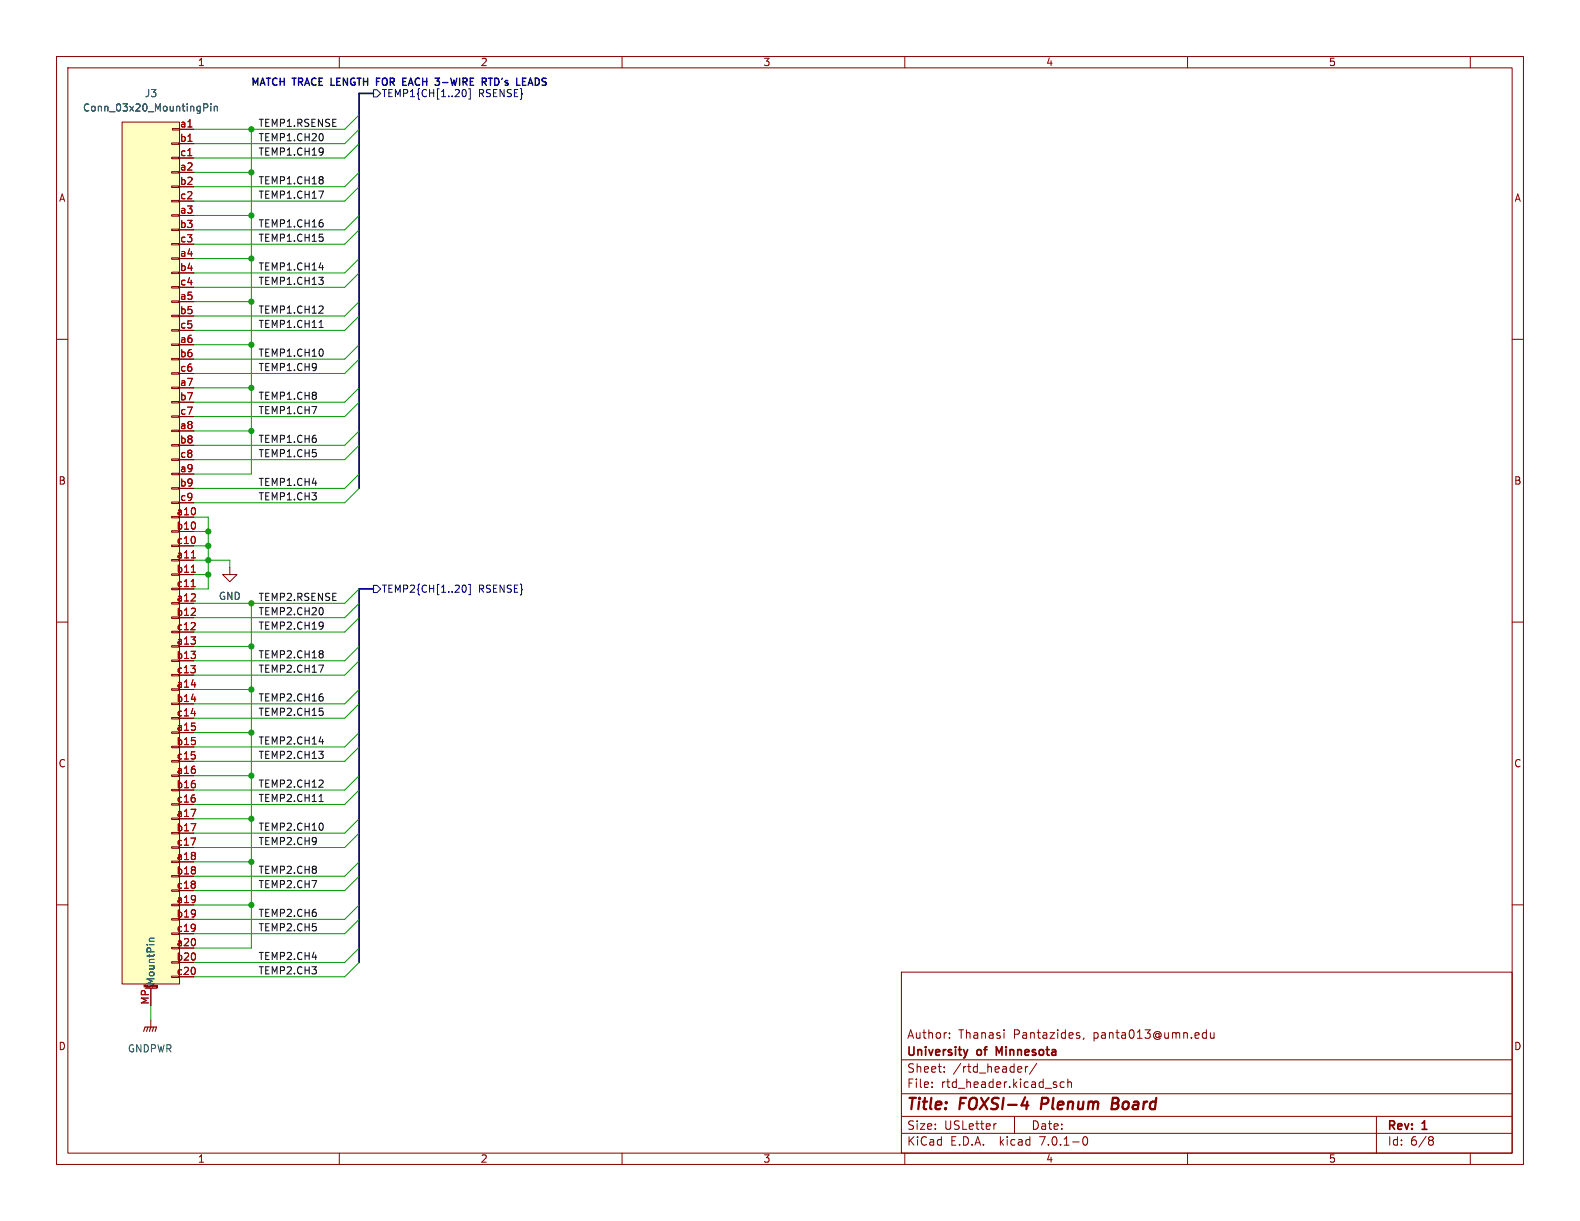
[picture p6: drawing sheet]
<svg xmlns="http://www.w3.org/2000/svg" width="279mm" height="216mm" viewBox="0 0 279 216" stroke-linecap="round" stroke-linejoin="round" font-family="sans-serif">
<g fill="none" stroke="#840000" stroke-width=".18">
<path d="M10 10h259.4v195.9h-259.4zM12 12h255.4v191.9h-255.4zM60 10v2M110 10v2M160 10v2M210 10v2M260 10v2M21.6 21.6h10.1v152.4h-10.1zM30.4 38h1.2v.2h-1.2zM30.4 35.4h1.2v.3h-1.2zM30.4 32.9h1.2v.2h-1.2zM30.4 30.4h1.2v.2h-1.2z"/>
<path d="M30.4 27.8h1.2v.3h-1.2zM30.4 25.3h1.2v.2h-1.2zM30.5 22.7h1.2v.3h-1.2zM31.7 30.5h2.6M31.7 33h2.6M31.7 27.9h2.6M31.7 35.6h2.6M31.7 22.9h2.6M31.7 25.4h2.6M10 60h2M30.4 58.3h1.2v.2h-1.2zM30.4 55.8h1.2v.2h-1.2z"/>
<path d="M30.4 53.2h1.2v.3h-1.2zM30.4 50.7h1.2v.2h-1.2zM30.4 48.1h1.2v.3h-1.2zM30.4 45.6h1.2v.2h-1.2zM30.4 43.1h1.2v.2h-1.2zM30.4 40.5h1.2v.3h-1.2zM31.7 53.3h2.6M31.7 55.9h2.6M31.7 43.2h2.6M31.7 50.8h2.6M31.7 58.4h2.6M267.4 60h2"/>
<path d="M30.4 78.6h1.2v.3h-1.2zM30.4 76.1h1.2v.2h-1.2zM30.4 73.5h1.2v.3h-1.2zM30.4 71h1.2v.2h-1.2zM30.4 68.5h1.2v.2h-1.2zM30.4 65.9h1.2v.3h-1.2zM30.4 63.4h1.2v.2h-1.2zM30.4 60.8h1.2v.3h-1.2zM31.7 66h2.6M31.7 73.7h2.6M30.4 98.9h1.2v.3h-1.2zM30.4 96.4h1.2v.2h-1.2z"/>
<path d="M30.4 93.9h1.2v.2h-1.2zM30.4 91.3h1.2v.3h-1.2zM30.4 88.8h1.2v.2h-1.2zM30.4 86.2h1.2v.3h-1.2zM30.4 83.7h1.2v.2h-1.2zM30.4 81.2h1.2v.2h-1.2zM31.7 83.8h2.6M31.7 86.4h2.6M31.7 81.3h2.6M31.7 88.9h2.6M10 110h2M30.4 119.3h1.2v.2h-1.2z"/>
<path d="M30.4 116.7h1.2v.3h-1.2zM30.4 114.2h1.2v.2h-1.2zM30.4 111.6h1.2v.3h-1.2zM30.4 109.1h1.2v.2h-1.2zM30.4 106.6h1.2v.2h-1.2zM30.4 104h1.2v.3h-1.2zM30.4 101.5h1.2v.2h-1.2zM40.6 100.3v1.3h1.3l-1.3 1.3-1.2-1.3h1.2M267.4 110h2M30.4 139.6h1.2v.2h-1.2zM30.4 137h1.2v.3h-1.2zM30.4 134.5h1.2v.2h-1.2z"/>
<path d="M30.4 132h1.2v.2h-1.2zM30.4 129.4h1.2v.3h-1.2zM30.4 126.9h1.2v.2h-1.2zM30.4 124.3h1.2v.3h-1.2zM30.4 121.8h1.2v.2h-1.2zM10 160h2M30.4 159.9h1.2v.2h-1.2zM30.4 157.4h1.2v.2h-1.2zM30.4 154.8h1.2v.3h-1.2zM30.4 152.3h1.2v.2h-1.2zM30.4 149.7h1.2v.3h-1.2zM30.4 147.2h1.2v.2h-1.2z"/>
<path d="M30.4 144.7h1.2v.2h-1.2zM30.4 142.1h1.2v.3h-1.2zM267.4 160h2M25.6 174.4l-.1-.2v.3M25.7 174.8h2M26.7 174.8v3M30.4 172.6h1.2v.2h-1.2zM30.4 170.1h1.2v.2h-1.2zM30.4 167.5h1.2v.3h-1.2zM30.4 165h1.2v.2h-1.2zM30.4 162.4h1.2v.3h-1.2zM159.4 171.9h108v32h-108z"/>
<path d="M26.7 180.3v1.3M159.4 197.4h108M159.4 193.4h108M159.4 187.4h108M164.8 192.2v.1M164.8 191.4v.1M167 189.5v.1M167 188.7v.1M167.9 183.5v.1M167.9 182.7v.1M176.2 198.7l-.3 .1M177.5 182.1v.1"/>
<path d="M177.5 182.6v1M179.4 197.4v3M180.5 188.6l.2 .4-.7 .1M180.6 189.5l-.1 .1M181.3 188.6v1M181.8 188.6l-.3 .1-.2 .2M183.3 188l-1.3 2M188.2 191.4l-.4-.1-.3 .3v.4l.1 .2h.6M188.8 191.4l.2-.1 .4 .1 .1 .9M188.8 190.8v1.5M190.5 183.1l.4 .1 .1 .2-.2 .2h-.3M190.5 182.6l.4 .1"/>
<path d="M191.7 183.5l-.2 .3M212.9 182.6l.4 .1M213.3 183.5l-.4 .1M213.3 182.1v1.5M214 182.6l.1 .9 .4 .1 .2-.1M214.7 182.6v1M243.4 197.4v6.5M60 203.9v2M110 203.9v2M159.4 200.4h108M160 203.9v2M191.6 201.1l.2-.1a.81 .81 0 0 1 .6 .6 .81 .81 0 0 1-.3 .8l-.1 .1a.81 .81 0 0 1-.4-1.4z"/>
<path d="M210 203.9v2M252.9 201l.4 .1 .2 .2-.3 .3M252.9 201.6h.3M253.2 201.6l.2 .2 .1 .4-.2 .2-.4 .1M260 203.9v2"/>
</g>
<path d="M180.6 195.5h1.3M196.7 195.1h.7M197.5 194.1h-.7l-.2 2h.7" fill="none" stroke="#840000" stroke-width=".4"/>
<path d="M25.4 182.4l.3-.8h2l-.3 .8M26.2 181.6l-.3 .8M26.7 181.6l-.3 .8M27.2 181.6l-.3 .8" fill="none" stroke="#840000" stroke-width=".2"/>
<path d="M21.6 21.6h10.1v152.4h-10.1z" fill="#ffffc2" stroke="#ffffc2" stroke-width=".18"/>
<path d="M33.8 98.7h.8M33.8 103.7h.7M33.8 101.2h.8" fill="none" stroke="#a90000" stroke-width=".18"/>
<path d="M36 19h.6l.1-.2v-.3l-.7-.1v1.2M37.3 18.4v.1M37.3 18.8v.8M37.9 18.8v.8M37.9 18.9l.2-.1 .3 .1v.7M27.3 165.9l-.8 .1v.4" fill="none" stroke="#006464" stroke-width=".18"/>
<path d="M66 15.9h.7l.6 .6-.6 .6h-.7zM82.3 15.9a.75 .75 0 0 1-.3 1.2l-.1-.1M83.2 15.7v1.8h-.3M66 103.5h.7l.6 .6-.6 .7h-.7zM81.9 103.5h.1a.68 .68 0 0 1 .5 .6 .68 .68 0 0 1-.5 .6h-.1M82.9 103.3h.3v1.9h-.3" fill="none" stroke="#000084" stroke-width=".18"/>
<path d="M56.4 33.8h.8l-.5 1.3M56.4 57.9h.7M56.4 47.3h.8M56.4 117.6h.8l-.5 1.3M56.4 131.2h.8M56.4 141.7h.7" fill="none" stroke="#0f0f0f" stroke-width=".18"/>
<path d="M71.2 15.1h.6M71.2 13.8h.6M85.3 13.8h.5l.2 .3-.1 .3-.6 .1M85.6 14.5l.4 .6M86.4 13.8h.7M86.7 13.8v1.3M92.4 15.1h.6M92.4 13.8h.6" fill="none" stroke="#0000c2" stroke-width=".25"/>
<path d="M66 16.5h-2.5v69.9M66 104.1h-2.5v66.1" fill="none" stroke="#000084" stroke-width=".3"/>
<g fill="none" stroke="#009600" stroke-width=".18">
<path d="M34.3 30.5h10.1M34.3 38.1h10.1M44.4 22.9v60.9h-10.1M63.5 20.3l-2.5 2.6h-26.7M63.5 38.1l-2.5 2.5h-26.7M63.5 30.5l-2.5 2.5h-26.7M63.5 25.4l-2.5 2.5h-26.7M63.5 33l-2.5 2.6h-26.7M63.5 22.9l-2.5 2.5h-26.7M34.3 53.3h10.1M34.3 45.7h10.1M63.5 45.7l-2.5 2.6h-26.7"/>
<path d="M63.5 55.9l-2.5 2.5h-26.7M63.5 48.3l-2.5 2.5h-26.7M63.5 53.3l-2.5 2.6h-26.7M63.5 40.6l-2.5 2.6h-26.7M34.3 68.6h10.1M34.3 61h10.1M34.3 76.2h10.1M63.5 61l-2.5 2.5h-26.7M63.5 68.6l-2.5 2.5h-26.7M63.5 63.5l-2.5 2.5h-26.7M63.5 71.1l-2.5 2.6h-26.7M63.5 76.2l-2.5 2.5h-26.7"/>
<path d="M63.5 78.7l-2.5 2.6h-26.7M34.3 91.4h2.5v12.7h-2.5M34.3 99.1h6.3v1.2M34.3 94h2.5M34.3 96.5h2.5M63.5 83.8l-2.5 2.6h-26.7M63.5 86.4l-2.5 2.5h-26.7M34.3 114.3h10.1M34.3 101.6h2.5M44.4 106.7v60.9h-10.1M63.5 104.1l-2.5 2.6h-26.7M63.5 109.2l-2.5 2.6h-26.7"/>
<path d="M63.5 106.7l-2.5 2.5h-26.7M63.5 114.3l-2.5 2.5h-26.7M63.5 116.8l-2.5 2.6h-26.7M34.3 121.9h10.1M34.3 129.5h10.1M34.3 137.2h10.1M63.5 124.5l-2.5 2.5h-26.7M63.5 121.9l-2.5 2.6h-26.7M63.5 129.5l-2.5 2.6h-26.7M63.5 132.1l-2.5 2.5h-26.7M63.5 137.2l-2.5 2.5h-26.7M63.5 139.7l-2.5 2.5h-26.7"/>
<path d="M34.3 152.4h10.1M34.3 144.8h10.1M63.5 154.9l-2.5 2.6h-26.7M63.5 147.3l-2.5 2.6h-26.7M63.5 152.4l-2.5 2.5h-26.7M63.5 144.8l-2.5 2.5h-26.7M26.7 177.8v2.5M34.3 160h10.1M63.5 160l-2.5 2.6h-26.7M63.5 167.6l-2.5 2.6h-26.7M63.5 162.6l-2.5 2.5h-26.7M63.5 170.2l-2.5 2.5h-26.7"/>
</g>
<g fill="#009600" stroke="#009600" stroke-width=".18">
<circle cx="44.4" cy="30.5" r=".46"/>
<circle cx="44.4" cy="22.9" r=".46"/>
<circle cx="44.4" cy="53.3" r=".46"/>
<circle cx="44.4" cy="45.7" r=".46"/>
<circle cx="44.4" cy="38.1" r=".46"/>
<circle cx="36.8" cy="101.6" r=".46"/>
<circle cx="44.4" cy="106.7" r=".46"/>
<circle cx="36.8" cy="94" r=".46"/>
<circle cx="36.8" cy="96.5" r=".46"/>
<circle cx="44.4" cy="152.4" r=".46"/>
<circle cx="44.4" cy="160" r=".46"/>
<circle cx="44.4" cy="61" r=".46"/>
<circle cx="44.4" cy="68.6" r=".46"/>
<circle cx="44.4" cy="121.9" r=".46"/>
<circle cx="44.4" cy="114.3" r=".46"/>
<circle cx="44.4" cy="129.5" r=".46"/>
<circle cx="36.8" cy="99.1" r=".46"/>
<circle cx="44.4" cy="76.2" r=".46"/>
<circle cx="44.4" cy="144.8" r=".46"/>
<circle cx="44.4" cy="137.2" r=".46"/>
</g>
<g font-size="2.8" fill="#840000">
<text x="160.4" y="196.7">Title:</text>
<text x="169.8" y="196.7">FOXSI-4</text>
<text x="184.8" y="196.7">Plenum</text>
<text x="197.9" y="196.7">Board</text>
</g>
<g font-size="2.1" fill="#840000">
<text x="160.4" y="183.8">Author:</text>
<text x="169.5" y="183.8">Thanasi</text>
<text x="179.2" y="183.8">Pantazides,</text>
<text x="193.4" y="183.8">panta013@umn.edu</text>
<text x="160.4" y="189.8">Sheet:</text>
<text x="160.4" y="187">University</text>
<text x="168.6" y="189.8">/rtd_header/</text>
<text x="172.9" y="187">of</text>
<text x="176.7" y="187">Minnesota</text>
<text x="160.4" y="192.5">File:</text>
<text x="166.4" y="192.5">rtd_header.kicad_sch</text>
<text x="160.4" y="202.7">KiCad</text>
<text x="160.4" y="199.9">Size:</text>
<text x="167" y="199.9">USLetter</text>
<text x="168.1" y="202.7">E.D.A.</text>
<text x="176.8" y="202.7">kicad</text>
<text x="182.4" y="199.9">Date:</text>
<text x="183.9" y="202.7">7.0.1-0</text>
<text x="245.4" y="200.1">Rev:</text>
<text x="245.4" y="202.7">Id:</text>
<text x="249.4" y="202.7">6/8</text>
<text x="251.6" y="200.1">1</text>
</g>
<g font-size="1.8" fill="#840000">
<text x="35" y="11.8">1</text>
<text x="85" y="11.8">2</text>
<text x="135" y="11.8">3</text>
<text x="185" y="11.8">4</text>
<text x="235" y="11.8">5</text>
<text x="10.4" y="35.8">A</text>
<text x="267.8" y="35.8">A</text>
<text x="10.3" y="85.8">B</text>
<text x="267.7" y="85.8">B</text>
<text x="10.3" y="135.8">C</text>
<text x="267.7" y="135.8">C</text>
<text x="10.3" y="185.8">D</text>
<text x="267.7" y="185.8">D</text>
<text x="35" y="205.7">1</text>
<text x="85" y="205.7">2</text>
<text x="135" y="205.7">3</text>
<text x="185" y="205.7">4</text>
<text x="235" y="205.7">5</text>
</g>
<g font-size="1.8" fill="#006464">
<text x="25.6" y="17.3">J3</text>
<text x="14.6" y="19.9">Conn_03x20_MountingPin</text>
<text x="38.6" y="106.2">GND</text>
<text x="27.5" y="174.2" transform="rotate(-90 27.5 174.2)">MountPin</text>
<text x="22.5" y="186.2">GNDPWR</text>
</g>
<g font-size="1.8" fill="#0000c2">
<text x="44.4" y="15.2">MATCH TRACE LENGTH FOR</text>
<text x="72.5" y="15.2">EACH 3-WIRE</text>
<text x="87.3" y="15.2">RTD's</text>
<text x="93.7" y="15.2">LEADS</text>
</g>
<g font-size="1.8" fill="#000084">
<text x="67.5" y="17.3">TEMP1{CH[1..20]</text>
<text x="84.6" y="17.3">RSENSE}</text>
<text x="67.5" y="105">TEMP2{CH[1..20]</text>
<text x="84.6" y="105">RSENSE}</text>
</g>
<g font-size="1.8" fill="#a90000">
<text x="31.8" y="22.6">a1</text>
<text x="31.8" y="25.1">b1</text>
<text x="31.8" y="27.7">c1</text>
<text x="31.8" y="30.2">a2</text>
<text x="31.8" y="32.8">b2</text>
<text x="31.8" y="35.3">c2</text>
<text x="31.8" y="37.8">a3</text>
<text x="31.8" y="40.4">b3</text>
<text x="31.8" y="45.5">a4</text>
<text x="31.8" y="42.9">c3</text>
<text x="31.8" y="53.1">a5</text>
<text x="31.8" y="48">b4</text>
<text x="31.8" y="50.5">c4</text>
<text x="31.8" y="55.6">b5</text>
<text x="31.8" y="58.2">c5</text>
<text x="31.8" y="60.7">a6</text>
<text x="31.8" y="63.2">b6</text>
<text x="31.8" y="65.8">c6</text>
<text x="31.8" y="68.3">a7</text>
<text x="31.8" y="70.9">b7</text>
<text x="31.8" y="75.9">a8</text>
<text x="31.8" y="73.4">c7</text>
<text x="31.8" y="83.6">a9</text>
<text x="31.8" y="78.5">b8</text>
<text x="31.8" y="81">c8</text>
<text x="31.8" y="86.1">b9</text>
<text x="31.8" y="88.6">c9</text>
<text x="31.2" y="91.2">a10</text>
<text x="31.2" y="93.7">b10</text>
<text x="31.2" y="98.8">a11</text>
<text x="31.2" y="101.3">b11</text>
<text x="31.2" y="96.3">c10</text>
<text x="31.2" y="106.4">a12</text>
<text x="31.2" y="103.9">c11</text>
<text x="31.2" y="109">b12</text>
<text x="31.2" y="111.5">c12</text>
<text x="31.2" y="114">a13</text>
<text x="31.2" y="116.6">b13</text>
<text x="31.2" y="119.1">c13</text>
<text x="31.2" y="121.7">a14</text>
<text x="31.2" y="124.2">b14</text>
<text x="31.2" y="129.3">a15</text>
<text x="31.2" y="131.8">b15</text>
<text x="31.2" y="126.7">c14</text>
<text x="31.2" y="136.9">a16</text>
<text x="31.2" y="134.4">c15</text>
<text x="31.2" y="139.4">b16</text>
<text x="31.2" y="142">c16</text>
<text x="31.2" y="144.5">a17</text>
<text x="31.2" y="147.1">b17</text>
<text x="31.2" y="149.6">c17</text>
<text x="31.2" y="152.1">a18</text>
<text x="31.2" y="154.7">b18</text>
<text x="31.2" y="159.8">a19</text>
<text x="31.2" y="157.2">c18</text>
<text x="31.2" y="167.4">a20</text>
<text x="31.2" y="162.3">b19</text>
<text x="31.2" y="164.8">c19</text>
<text x="31.2" y="169.9">b20</text>
<text x="31.2" y="172.5">c20</text>
<text x="26.4" y="177.7" transform="rotate(-90 26.4 177.7)">MP</text>
</g>
<g font-size="1.8" fill="#0f0f0f">
<text x="45.7" y="22.5">TEMP1.RSENSE</text>
<text x="45.7" y="27.6">TEMP1.CH19</text>
<text x="45.7" y="25.1">TEMP1.CH20</text>
<text x="45.7" y="32.7">TEMP1.CH18</text>
<text x="45.7" y="35.2">TEMP1.CH17</text>
<text x="45.7" y="40.3">TEMP1.CH16</text>
<text x="45.7" y="42.8">TEMP1.CH15</text>
<text x="45.7" y="47.9">TEMP1.CH14</text>
<text x="45.7" y="50.5">TEMP1.CH13</text>
<text x="45.7" y="58.1">TEMP1.CH11</text>
<text x="45.7" y="55.5">TEMP1.CH12</text>
<text x="45.7" y="65.7">TEMP1.CH9</text>
<text x="45.7" y="63.2">TEMP1.CH10</text>
<text x="45.7" y="70.8">TEMP1.CH8</text>
<text x="45.7" y="73.3">TEMP1.CH7</text>
<text x="45.7" y="78.4">TEMP1.CH6</text>
<text x="45.7" y="80.9">TEMP1.CH5</text>
<text x="45.7" y="88.6">TEMP1.CH3</text>
<text x="45.7" y="86">TEMP1.CH4</text>
<text x="45.7" y="106.3">TEMP2.RSENSE</text>
<text x="45.7" y="108.9">TEMP2.CH20</text>
<text x="45.7" y="111.4">TEMP2.CH19</text>
<text x="45.7" y="119">TEMP2.CH17</text>
<text x="45.7" y="116.5">TEMP2.CH18</text>
<text x="45.7" y="124.1">TEMP2.CH16</text>
<text x="45.7" y="131.7">TEMP2.CH14</text>
<text x="45.7" y="126.7">TEMP2.CH15</text>
<text x="45.7" y="134.3">TEMP2.CH13</text>
<text x="45.7" y="141.9">TEMP2.CH11</text>
<text x="45.7" y="139.4">TEMP2.CH12</text>
<text x="45.7" y="149.5">TEMP2.CH9</text>
<text x="45.7" y="147">TEMP2.CH10</text>
<text x="45.7" y="154.6">TEMP2.CH8</text>
<text x="45.7" y="157.1">TEMP2.CH7</text>
<text x="45.7" y="162.2">TEMP2.CH6</text>
<text x="45.7" y="164.8">TEMP2.CH5</text>
<text x="45.7" y="172.4">TEMP2.CH3</text>
<text x="45.7" y="169.8">TEMP2.CH4</text>
</g>
<text font-size=".5" fill="#840000" x="25.2" y="174.8">Mounting</text>
</svg>
